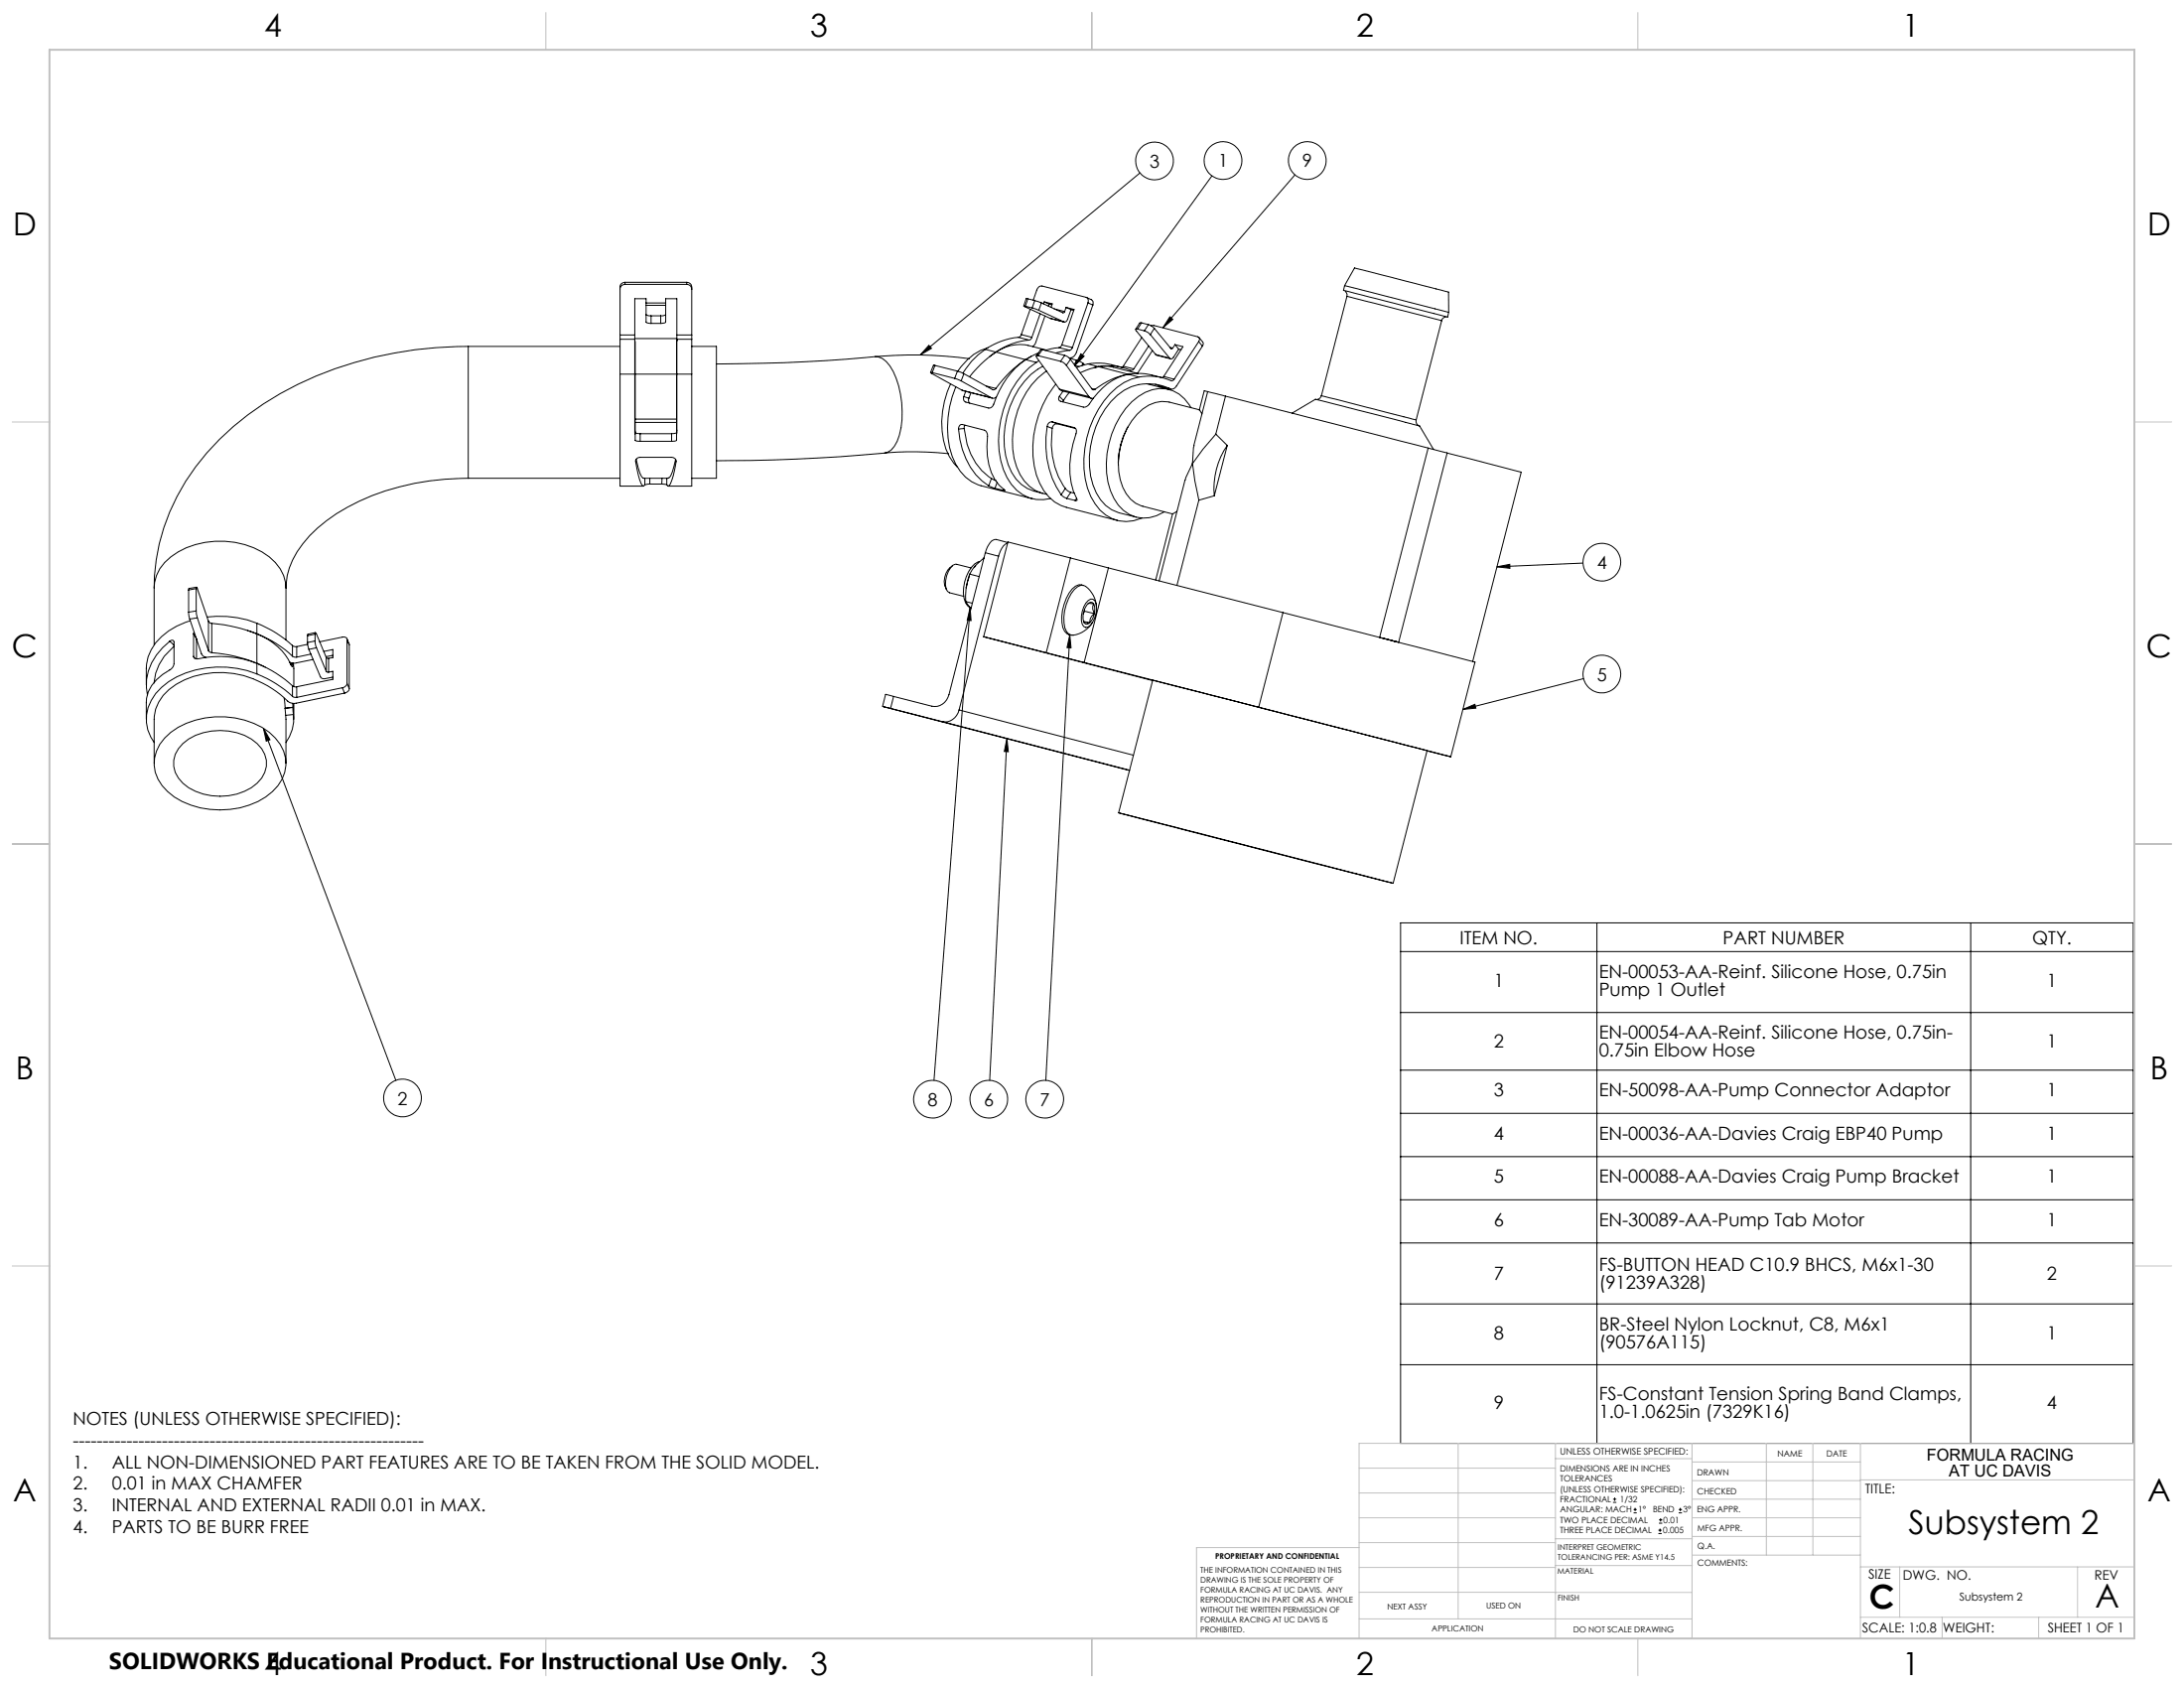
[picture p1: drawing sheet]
<svg xmlns="http://www.w3.org/2000/svg" width="559mm" height="432mm" viewBox="0 0 559 432" stroke-linecap="round" stroke-linejoin="round" font-family="sans-serif">
<g fill="none" stroke="#000" stroke-width=".25">
<path d="M291.7 44.2l-56.3 46.6M310.1 45l-35.1 48.5M331.3 44.7l-33.8 39.2M159.9 72.7a1.21 1.21 0 0 0-1.3 1.3M159.9 72.2a1.21 1.21 0 0 0-1.3 1.2v12.3M159.9 72.7h15.8M159.9 72.2v.5M159.9 72.2h15.8M165.3 78.1v4.3l.2 .2 1.1 .1M165.3 77.5v.6M165.3 77.5v-1.1h-2.9v9.3M165.3 78.1h5"/>
<path d="M165.3 77.5h5M170.3 78.1v4.3l-.2 .2-1 .1M170.3 77.5v.6M170.3 77.5v-1.1h2.9v9.3M175.7 72.7a1.26 1.26 0 0 1 1.3 1.3M175.7 72.2a1.26 1.26 0 0 1 1.3 1.2v12.3M175.7 72.2v.5M262.3 78.3h-.4l6.8 3.1M262.3 78.3l1.8 .5M263 76.4h-.4l-.7 1.9M263 76.4l-.7 1.9M263 76.4l1.8 .5"/>
<path d="M263.6 79.1l-2.3 6.5M264.1 78.8l1.7 .6M264.4 76.8l.9-2.6a1.24 1.24 0 0 1 1.3-1l11.3 2.9a1.06 1.06 0 0 1 .5 1.4M264.8 76.9l1.7 .6M264.8 76.9l-.7 1.9M265.8 79.4l6.4 2.9M266.5 77.5l5.5 2.5 .4-.3M266.5 77.5l-.7 1.9M267.2 77.2l-.2 .6M267.2 77.2l1.2 .6M267.2 77.2l2 .5-.3 .9M268.4 77.8l-.1 .5"/>
<path d="M268.4 77.8l.7 .2M269.8 79l2.6 .7M272.8 78.6l2 .6-3.1 9M272.8 78.6l-.4 1.1M272.8 78.6l1.2 .6M274 79.2l-.8 2.5a.76 .76 0 0 1-1 .6M274 79.2l.7 .2M278 76.1l1.2 .6a1.01 1.01 0 0 1 .4 1.3M278.4 77.5l-4 11.4M278.4 77.5l1.2 .5M279.6 78l-4.2 12.1a1.87 1.87 0 0 1-1.8 1.5M344 73.1l-.3 1.2 26.6 6.8 .4-1.2"/>
<path d="M344 73.1l26.7 6.8M344 73.1l2.6-4.6 9 2.3 15 3.9 .1 5.2M344.2 74.5v.1a1.1 1.1 0 0 1 .4 1.2M119.8 88.6a96.7 96.7 0 0 0-52.3 14.7 61.7 61.7 0 0 0-25.6 31.7 49.5 49.5 0 0 0-2.5 15.4M119.8 88.6v33.7M119.8 88.6h38.8M158.6 95.7v28.7h6M158.6 86.8v8.9M158.6 85.7v1.1M158.6 95.7h3.8M158.6 86.8h3.8M158.6 85.7h3.8"/>
<path d="M162.4 95.7l.1 15.4M162.4 86.8v8.9M162.4 85.7v1.1M162.4 86.6h10.8M162.5 87.3v8.4M162.5 95.7v11.5M162.5 95.7h10.6M165.3 80.5l.6 .3h.7M166.6 80.8v1.9M166.6 80.8h2.5M166.6 82.7h2.5M169.1 80.8v1.9"/>
<path d="M170.3 80.5l-.5 .3h-.7M173.1 95.7v11.5M173.2 95.7l-.1 15.4M173.2 86.8v8.9M173.2 85.7v1.1M173.2 95.7h3.8M173.2 86.8h3.8M173.2 85.7h3.8M173.4 87.1l-.3 .2v8.4M177 95.7v28.7h-6M177 86.8v8.9M177 85.7v1.1"/>
<path d="M177 88.6h6.3v33.7h-6.3M223.9 91.2a425.1 425.1 0 0 1-40.6 1.9M223.9 91.2a107.2 107.2 0 0 1 24.1 .6M223.9 91.2a4.4 4.4 0 0 1 3.8 2.4 23.3 23.3 0 0 1 1.9 19.3 4.2 4.2 0 0 1-3.3 3M237.7 88.3l.6 .8-2.9 1.7zM238.5 95.3h-.4l8.1 4.5M238.5 95.3l5.8 1.5M239.2 93.5h-.4l-.7 1.8M239.2 93.5l-.7 1.8M239.2 93.5l5.8 1.4M243.2 98.2a21.6 21.6 0 0 0-.3 18.6l2.1 2.7M244.3 96.8l1.6 .6"/>
<path d="M244.5 99a24.2 24.2 0 0 0 0 19.8 10.5 10.5 0 0 0 6.5 5.4l13.1 3.4M245 94.9l1.6 .7M245 94.9l-.7 1.9M245.9 97.4l7.8 4.4M246.2 99.8l7.7 2M246.2 99.8l7.5 2M246.6 95.6l7.5 4.1 .7-.3M246.6 95.6l-.7 1.8M252.1 89.4a19.1 19.1 0 0 0-5.8 6.1M252.1 89.4l2.7 .7M252.3 98.7l2.5 .7M252.7 88.9a13.8 13.8 0 0 0-7.7 6.1"/>
<path d="M254.8 90.1l-1.6 1.1M254.8 90.1a28.8 28.8 0 0 0-6.7 6.3M254.8 90.1l7.6 1.9M260.6 86.3a18.3 18.3 0 0 0-8.5 3.1M260.6 86.3l2.7 .7M261.3 85.6l-.3 .5-.4 .2M261.3 85.6l2.7 .7M262.4 92a28.1 28.1 0 0 0-7.6 7.4M262.4 92a22.2 22.2 0 0 0-8.3 11.8 1.15 1.15 0 0 1-1.2 .6l-5.8-1.5a.99 .99 0 0 1-.5-1.4M262.4 92l2.7 .7M263.3 87a17.6 17.6 0 0 0-8.5 3.1M263.8 91.2l-1.4 .8"/>
<path d="M264 86.3l-.3 .5-.4 .2M265.1 92.7a23.8 23.8 0 0 0-9.5 17.4 19.9 19.9 0 0 0 3.2 13.8 9.2 9.2 0 0 0 9.9 3.6M265.6 91a.31 .31 0 0 0-.5 .1 .31 .31 0 0 0 .2 .4l5.8 8.1M265.6 91l5.8 1.4M265.7 90.3l-3.3 1.7M265.8 92.3l-.7 .4M266.1 80.3l-2.1 6M266.7 89.4l-.5 .1-1.1 1.5M266.7 89.4l-1.1 1.6M266.7 89.4l5.7 1.5M266.8 93.7a19.4 19.4 0 0 0-9.2 12.8 20.3 20.3 0 0 0 1.2 14.3 10.2 10.2 0 0 0 7.9 5.4M267.4 80.8l-2.5 7-.7 .9"/>
<path d="M267.7 89.5a16.7 16.7 0 0 0-7.9-1.3 11.3 11.3 0 0 0-5 1.9M267.8 94.9a22.2 22.2 0 0 0-8.3 22.4 11 11 0 0 0 7.2 8.9M268.7 81.4l3.6 1M268.7 81.4l3.5 .9M270.2 98.2a26.3 26.3 0 0 0-5 23.3 11.4 11.4 0 0 0 7.6 8.3l13.1 3.3M271 88.9l-3.6 .7M271 88.9l2.6 .7M271.1 99.6l.6 .4 7.5 1.9M271.1 99.6l7.5 1.9M271.4 92.4l.8 .4 .6 .7M271.7 88.2l-.3 .5-.4 .2M271.7 88.2l2.7 .7"/>
<path d="M272.4 90.9l1 .5 .5 .5M272.4 90.9l-1 1.5M272.8 93.5l5.8 8M273.6 89.6l-3.5 .7M273.9 91.9l5.5 7.6 .4 .2 .4-.1M273.9 91.9l-1.1 1.6M273.9 91.6l1.5 .5M274.4 88.9l-.2 .4-.6 .3M275 93.5l1.1 .3M275.4 92.1l.1 .1M275.4 92.1l-.5 1.2M275.5 92.2l1.6 .8"/>
<path d="M275.5 92.2l-.5 1.2M276.5 90.5l.9 .6-2.4 2.4zM277.1 93l.4 .3M277.1 93l-.2 .5M278.3 93.1l-2.9 1M278.3 93.1l2.2-.2 2.1 .1 4.5 1M278.3 93.1l2.7 .7M279.3 99.4l.9 .2M281 93.8a15.6 15.6 0 0 1 8.6 1l.5-.4M281 93.8l-1.2 .3M281.1 93.8a8.5 8.5 0 0 1 3.8 .1l6.2 1.6M281.1 93.8l-2.2 .5-2.5 1.1"/>
<path d="M281.1 93.8l7.5 1.9M287.4 93.7l-.3 .3M287.4 93.7l2.7 .7M288.6 95.7a19.6 19.6 0 0 0-8.4 3.9M288.7 95.7a16.2 16.2 0 0 0-10.3 8l-1 .5-6-1.5a.74 .74 0 0 1-.3-1.3M288.7 95.7l2.1-.2 2.1 .1 4.6 1.1M288.7 95.7l2.7 .7M289.7 95.6l-1.1 .1M291 84.2h-.4v.2l5.1 6.3M291 84.2l1.8 .4M291.4 96.4a15.4 15.4 0 0 1 8.5 1l.5-.4M291.4 96.4a16 16 0 0 0-10.3 8.3 26.1 26.1 0 0 0-2.9 20.1 11.3 11.3 0 0 0 8.1 8.4 9.9 9.9 0 0 0 5.8-.7"/>
<path d="M292.1 82.6h-.5l-1 1.6M292.1 82.6l-1.1 1.6M292.1 82.6l1.7 .4M292.1 86.4l-4.7 7.3M292.8 84.6l.8 .4 .7 .6M293.4 98.2l5.7 1.4M293.8 83l.8 .4 .7 .6M293.8 83l-1 1.6M293.9 88.5l-3.8 5.9M294.3 85.6l5 6M294.5 83.3h.7l11.3 2.8a.73 .73 0 0 1 .2 1.3M294.9 89.7l-3.9 5.8"/>
<path d="M295.3 84l4.3 5.2 .5-.2M295.3 84l-1 1.6M295.6 98.3l1.1 .5M295.7 90.7l3.8 1.1M295.7 90.7l3.6 .9M296.7 98.8l2.9 .7M296.7 98.8l2.7 .6M297.3 98.9l.2 .3M297.5 99.2h-.1M297.7 96.3l-.3 .3M297.7 96.3l2.7 .7M299.3 81l.8 .7-2.6 2.2z"/>
<path d="M299.3 88.9l.8 .1M299.4 99.4a12.7 12.7 0 0 0-16.6 5.2 23.3 23.3 0 0 0-3.2 19.4 9.9 9.9 0 0 0 6.8 7.2l4.3 1.1M300.6 88.2l2.1 .5-5 7.6M300.6 88.2l-.5 .8M300.6 88.2l1 1.1M301.6 89.3l-1.4 2.1a.6 .6 0 0 1-.9 .2M301.6 89.3l.6 .2M306.7 87.4l-6.3 9.6M306.7 87.4l1 1.1M306.8 86.3l1.1 1.5-.2 .7M307.7 88.5l-6.7 10.2a1.32 1.32 0 0 1-1.6 .7M369.9 81.1l-.8 .4-.2 .5"/>
<path d="M162.4 110l.1 .4M162.5 110.7l1.3 .2M162.5 108.1v4.6l1.3 .2M162.5 107.2v.9M162.5 108.1h10.6M162.5 107.2h10.6M162.8 117.5a9.5 9.5 0 0 0 1.7 4.8h.1M163.8 110.9v2M163.8 110.9h8M163.8 112.9h8M171.8 110.9v2M172.9 117.5a10.3 10.3 0 0 1-1.7 4.7h-.2"/>
<path d="M173.1 110.7l-1.3 .2M173.1 108.1v4.5l-1.3 .3M173.1 107.2v.9M173.2 110l-.1 .4M226.3 115.9a459.6 459.6 0 0 1-43 2M226.3 115.9a85.9 85.9 0 0 1 16.4 .1M245.3 109.7a1.01 1.01 0 0 1 .9-1.1l5.6 1.4a1.43 1.43 0 0 1 .9 1.7 15.9 15.9 0 0 0 3 12.4l1.5 1.4-.4-.1M245.3 109.7a19.5 19.5 0 0 0 5.9 13.3l1.8 1.3M246.6 101.5l1.3 .4M246.7 109.6a16.1 16.1 0 0 0 7 12.8M246.7 109.6l-1.4 .1M246.9 108.8l-.2 .8"/>
<path d="M247.1 100.1l-.5 1.4M247.9 101.9a1.12 1.12 0 0 0 .2 1.3M248.4 100.4l-.5 1.5M254.9 101.6l-.6 .3-.6-.1M267.9 109.1a23.9 23.9 0 0 0 3.6 17.4M267.9 109.1l1.3 .5M269.2 107.9l5.6 1.5a1.06 1.06 0 0 1 .5 1.5 22.5 22.5 0 0 0-.7 14.8l.9 1.8M269.2 107.9a1.16 1.16 0 0 0-1.3 1.2M269.2 109.6a21.1 21.1 0 0 0 3.4 15.4M269.2 107.9l1.3 .5M270.5 108.4a1.21 1.21 0 0 0-1.3 1.2M270.5 108.4l4.7 1.2"/>
<path d="M271.1 101.4l1 1M272 100l-.9 1.4M272.1 102.4l-.2 .4M273.6 100.4l-1.5 2M278.6 101.5l.6 .4h.5M288.6 109.2a18.3 18.3 0 0 0-2.5 9.7M304.7 104.3a8.7 8.7 0 0 0-13.4-2.9 22.4 22.4 0 0 0-8.2 19.6 13 13 0 0 0 5.8 10.6 8.8 8.8 0 0 0 9-.7M305.1 118.5l.6 4.5 1 5M305.1 118.5l-1.7 3.7-.1 .6M305.5 113.9l-.4 4.6M306.9 104.8l-7.7-1.9a8.6 8.6 0 0 0-8.3 3.1 18.7 18.7 0 0 0-3.6 18.6 7.9 7.9 0 0 0 5.1 4.9l7.6 2M306.9 104.9l.7 1"/>
<path d="M309 100.2l4.5 1.2M309 100.2l-.9-.2-1.3 4.9M309 100.2l-3.5 13.7M311.1 111.1l-3.3 3.8-2.7 3.6M311.1 111.1l2.9 2.8M313.5 101.4l51.9 13.2M313.5 101.4l-2.4 9.7M314 113.9a19.5 19.5 0 0 0-3.3 12.9M314 113.9l-3.3 12.9M330.6 105.7l6-3.6 19.5 5 7.1 1.8 3.6 6.1M338.1 101.2l-.4 .7-.6 .2M338.1 101.2l24.2 6.2"/>
<path d="M338.1 101.2l6.5-25.4 7.1 1.8 17.2 4.4-6.6 25.4M362.3 107.4a1.19 1.19 0 0 0 .8 1.5M370.3 115.9l18.9 4.9-12.4 48.4M119.8 122.3a63.7 63.7 0 0 0-33.7 9.1 29 29 0 0 0-12.1 13.8l-.5 2-.3 3.2M119.8 122.3h38.8M164.6 122.3h6.4M165 124l-.3 .3-.3-.1a17.1 17.1 0 0 1-1.8-6.4 1.17 1.17 0 0 1 1.3-.8h7.8a1.13 1.13 0 0 1 1.3 1.1 17.7 17.7 0 0 1-1.8 6.1l-.3 .1-.3-.3M165 122.3v1.7M166.3 123.8l-1.3 .2M166.3 122.3v1.5M166.3 123.8h3M169.3 123.8l1.3 .2"/>
<path d="M169.4 122.3l-.1 1.5M170.6 122.3v1.7M253 124.3l1.6 .6M253.7 122.4l1.2 .5M253.7 122.4l-.7 1.9M254.6 124.9l2.2 .5M255.1 123.4l-.5 1.5M256.9 125.2l-.1 .2M257.8 138.9l-.3 .1a5.4 5.4 0 0 0-2 3.3M257.8 138.8l-2.9-.8a2.5 2.5 0 0 0-2.3 1.9l-.5 1.5M266.7 126.2l1.1 .2M271.5 126.5l1.4 1"/>
<path d="M272.6 125l.6 .6 .8 .3M272.6 125l-1.1 1.5M272.9 127.5l2.2 .5M274 125.9l-1.1 1.6M274 125.9l.8 .3M275.5 127.5l.1 .5h-.5M275.5 127.5l-.4 .5M300 131.4l-4.3 17M301.1 130.8l-1.1 .6M303.2 122.8l-6.6 25.8M306.7 128l-5.6 21.8M310.7 126.8l-4 1.2"/>
<path d="M39.4 150.4a10.7 10.7 0 0 1 6.2-9.2 21.9 21.9 0 0 1 23.3 1.3 10.4 10.4 0 0 1 4.3 7.9M39.4 150.4v14.6M48.3 156.6l.2 1.8M48.3 150.9v5.7M48.5 158.4l3 8.8 .5 .6 .7 .4M48.7 158.8a16.6 16.6 0 0 0-10 7.4 15.4 15.4 0 0 0-1.3 9M50.2 156.3l.3 1.7M50.2 150.6l.1-.4 3 8.7M50.2 156.3l-1.9 .3M50.2 150.6v5.7M50.2 150.6l-1.9 .3M50.3 150.2l-2 .3v.4"/>
<path d="M50.5 158l-2 .4M50.5 158l2.8 8.4M53 157.8a26.1 26.1 0 0 1 12.7 1.6M53.3 158.9l.5 .4 .4 .2M53.3 158.9v7.5M54.2 159.5a40.2 40.2 0 0 1 11.5 2.7M54.2 159.5v7.5M65.7 159.4a29.4 29.4 0 0 1 9.1 5.7M65.7 159.4v2.7M73.2 150.4v13.3M243.7 144.7a4.8 4.8 0 0 0-1.6 6.1M247.1 153.9l1.7 .4"/>
<path d="M247.1 153.9l1.4 1.7M248.1 147.3l-.8 3.1M248.1 146.9a15.4 15.4 0 0 0-1 7M248.1 146.9l2.4 .6M248.2 155.4l-9.2 121M248.2 155.4l.3 3.3h-1zM248.4 145.3l-3.9-1a4.4 4.4 0 0 0-2.5 4.1 2.77 2.77 0 0 0 .9 3.2l3.7 .9M249.7 144.7l-.5 .5M250.5 143.7a6.8 6.8 0 0 0-3.7 5.2 7.2 7.2 0 0 0 .8 6.1l.9 .6M251.8 142.7a10.3 10.3 0 0 0-3.7 4.2M252.1 141.4l-9.3 36.3a3.8 3.8 0 0 1-4.4 3l-9.8-2.5M252.1 141.4l3.4 .9"/>
<path d="M255.5 142.3l-10.1 39.3M273.9 142.7l-16-4.1-6.2 24.3 43.2 11.2M273.9 142.7l-6.2 24.3 54.4 13.9M273.9 142.7l9.7 2.6M277.2 149.8a2.3 2.3 0 0 0-2.8 .8 12.2 12.2 0 0 0-2.5 9.9 2.35 2.35 0 0 0 2.1 2M277.2 158.9l.2 .3M277.2 159l1.6 .3M277.4 159.2a.82 .82 0 0 0 1.4 .1M277.4 159.2l1.4 .1M277.5 155.9v.5M277.5 156.4l-.3 .6M277.5 156.4l2.5 .6"/>
<path d="M278.4 153.6l.7-.4 .5 .1a3.1 3.1 0 0 1 .9 3.4 5.5 5.5 0 0 1-2.1 3.7l-.6 .1a2.35 2.35 0 0 1-1.1-2.9 6.2 6.2 0 0 1 1.7-4zM278.4 154.4a4.8 4.8 0 0 0-1 4.8M278.4 154.4a.82 .82 0 0 1 1.4 .1M278.4 154.4l1.4 .1M279.8 154.5a3.5 3.5 0 0 1 .2 2.5M279.8 154.5l-.2 1.3 .4 1.2M280 157a4.1 4.1 0 0 1-1.2 2.3M280 157l-1 1.2-.2 1.1M280.5 155.3a6.6 6.6 0 0 0-3.1-5.5 3.2 3.2 0 0 0-3.3 2 12 12 0 0 0-1.6 8.8 2.31 2.31 0 0 0 3.6 1.5l2-1.2 1.4-1.7M283.6 145.3l-6.2 24.2M283.6 145.3l44.7 11.4M328.3 156.7l49.1 12.7-6.2 24.2"/>
<path d="M328.3 156.7l-6.2 24.2M383 145l3.3-.6v1zM405 144l-22 1M43.4 164l.7-.2 .3 .2 .1 .3v5.5l-.2 .7-.6 .7a11.3 11.3 0 0 0-6.2 7.4l-.1 5.4M43.4 164a13.8 13.8 0 0 0-5.7 13.7M43.4 164l1.1 1M44.5 165.3a12.9 12.9 0 0 0-5 9.4M49.5 167.9a.79 .79 0 0 0 1.2 .6 26.1 26.1 0 0 1 15 1.2M49.5 162.1v5.8M49.5 162.1l.8 1.3v5.2M49.5 167.9l.3 .5M49.7 161.7l-.2 .4"/>
<path d="M53.3 166.4l.4 .4 .5 .2M54.2 167a38.6 38.6 0 0 1 11.5 2.7M63.3 161.3l2.4 .8M65.7 172.4a29.4 29.4 0 0 1 9.1 5.7M65.7 172.4a25.2 25.2 0 0 0-22.6 2 11.4 11.4 0 0 0-5.3 12.3l.8 1.9 .8 1.3M65.7 169.7l2.2 1M65.7 162.2a15.4 15.4 0 0 1 8.7 7.7M65.7 169.7a29.4 29.4 0 0 1 9.1 5.7M65.7 162.1a28.7 28.7 0 0 1 9.1 5.8M65.7 162.2v7.5M65.7 169.7v2.7M72.7 178.6l.3 2.6"/>
<path d="M74.2 169.5h.1M74.8 178.1l1.1 .3M74.8 167.9l.5 .2h.6M74.8 175.4l.7 .3h.4M74.8 165.1l1.1 .3M74.8 165.1v2.8M74.8 175.4v2.7M74.9 179.9v1M74.9 169.9l-.1 .7-.4-.7M74.9 169.6v.3M74.9 169.9h-.5M74.9 169.8l-.5 .1"/>
<path d="M75.1 169.6l.1 6M75.2 180v4M75.9 165.4v2.7M75.9 175.7v2.7M78.7 164.4l.3 1.7M78.7 162.6v1.8M78.7 164.8l-2.8 .6M79 166.1l3 7a1.02 1.02 0 0 0 1.2 .5l2-.4M79.6 167.3l-3.7 .8M80.1 168.7l-4.6 1-1.3-.3M80.6 164l.4 1.7M80.6 162.2l.1-.4 2.8 6.4"/>
<path d="M80.6 164l-1.9 .4M80.6 162.2v1.8M80.6 162.2l-1.9 .4M80.7 161.8l-1.9 .4-.1 .4M81 165.7l-2 .4M81 165.7l2.5 6M82.8 166.7l2.4-.5v2l-1.1 .2M83.5 171.7l.6 .2M83.5 168.2l.6 .2M83.5 168.2v3.5M84.1 171.9l1.1-.2v2.1l-9.3 1.9M84.1 168.4v3.5"/>
<path d="M85.2 167.6l-1.8 .4M87.6 175.9l-11.7 2.5M87.6 175.9l.6 1.4M88.2 177.3l-12.4 2.6a2.71 2.71 0 0 1-2.2-.5 24.8 24.8 0 0 0-24.1-6.4 13.9 13.9 0 0 0-9.7 8.4l-.4 2.6v11.3M88.8 163.4l.6 1.6M88.8 163.6a.85 .85 0 0 0-1.2-.6l-5.8 1.2M88.8 174.8a1.37 1.37 0 0 1-1.2 1.1M88.8 163.6v11.2M88.8 174.8l.6 1.3M88.8 163.6l.6 1.4M89.4 176.1a1.46 1.46 0 0 1-1.2 1.2M89.4 165v11.1"/>
<path d="M228.6 178.2l-2-.6-.8 3.1M228.6 178.2l-.7 3M273.7 162.4l-6.1 114M273.7 162.4l.3 3.3h-1zM353.7 163.2l3.4 .9-.7-.2M357.1 164.1l.7 .2-4.8-1.2 12.4-48.5 4.9 1.3-12.4 48.4M405.2 173.6l-30.9 7.9M42.1 188.8a19.5 19.5 0 0 1 15.5-5.4 19 19 0 0 1 12.8 5.4 9.2 9.2 0 0 1-.7 13.7 21.3 21.3 0 0 1-20.9 3.5 13.6 13.6 0 0 1-9.1-8.4 9.2 9.2 0 0 1 2.4-8.8zM46.8 190.2a15.2 15.2 0 0 1 19 0 6.5 6.5 0 0 1 0 10.1 15.2 15.2 0 0 1-19 0 6.6 6.6 0 0 1 0-10.1zM67.4 186.3l1.7 2.9-1 .4zM67.4 186.3l33.9 90.1M73 181.2l.1 1.8"/>
<path d="M73 181.2h.1M73.1 183l.1 12.3M74.9 181l.2 1.8M74.9 180.9v.1M74.9 180.9l-1.9 .3M74.9 181l-1.9 .2M75.1 182.8a10.1 10.1 0 0 1-1.9 7.1M75.1 182.8l-2 .2M227.9 181.2l-2.1-.5 63.2 16.4M227.9 181.2l13.1 3.4M241 184.6l48 12.4M245.4 181.6a3.7 3.7 0 0 1-4.4 3"/>
<path d="M245.4 181.6l44.6 11.6M257.6 188.9l.4 3.4-1-.1zM257.6 188.9l-4.4 87.5M322.1 180.9l49.1 12.7-6.1-1.5M374.3 181.5l3.1-1.3 .2 1zM286.2 207.9l8.7-33.9 47 12 23.2 6.1-8.7 33.9M286.2 207.9l70.2 18.1zM358.4 236.1h187.4v133.1h-187.4zM408.6 236.1v133.1M504.2 236.1v133.1M358.4 243.4h187.4M358.4 259h187.4"/>
<path d="M358.4 273.8h187.4M358.4 284.8h187.4M358.4 295.9h187.4M358.4 306.9h187.4M358.4 318h187.4M358.4 333.6h187.4M358.4 349.1h187.4M412.7 384.3h.9M412.7 383.5h.9M413.1 383.1v.8M418 387h.8M418 386.2h.8"/>
<path d="M418.4 385.7v.9M424.3 392.3h.9M424.3 391.4h.9M424.5 389.6h.8M424.5 388.8h.8M424.7 391v.9M424.9 388.4v.8M429.5 387h.9M429.5 386.2h.9M429.9 385.7v.9"/>
<circle cx="295.4" cy="41.2" r="4.8"/>
<circle cx="312.9" cy="41.1" r="4.8"/>
<circle cx="334.5" cy="41.1" r="4.8"/>
<circle cx="409.9" cy="143.8" r="4.8"/>
<circle cx="409.9" cy="172.4" r="4.8"/>
<circle cx="103" cy="280.9" r="4.8"/>
<circle cx="238.6" cy="281.2" r="4.8"/>
<circle cx="253" cy="281.2" r="4.8"/>
<circle cx="267.3" cy="281.2" r="4.8"/>
</g>
<g fill="none" stroke="#c0c0c0" stroke-width=".25">
<path d="M139.7 3.2v9.5M279.4 3.2v9.5M419.1 3.2v9.5M3.1 107.9h9.6M546.1 107.9h9.5M3.1 215.9h9.6M546.1 215.9h9.5M3.1 323.8h9.6M546.1 323.8h9.5M347.7 375.6h50.3M373.1 369.2v44.9M398 369.2v49.9"/>
<path d="M398 373.1h34.9M432.9 369.2v49.9M432.9 378.7h43.1M432.9 374h43.1M451.9 369.2v28.6M463.8 369.2v28.6M476 369.2v49.9M476 378.6h70.1M546.1 369.2h-198.4v49.9M347.7 394.6h50.3M347.7 388.3h50.3M347.7 381.9h50.3"/>
<path d="M347.7 395.9h-41.6v23.2M398 393.6h35M432.9 383.5h43.1M432.9 388.3h43.1M432.9 393h43.1M433 397.8h43M139.7 419.1v9.6M279.4 419.1v9.6M347.7 414.1h85.2M347.7 401h50.3M347.7 407.3h50.3M398 407.4h34.9"/>
<path d="M398 400.5h35M419.1 419.1v9.6M476 413.7h70.1M476 400.8h70.1M486.1 400.8v12.9M496.9 413.7v5.4M521.6 413.7v5.4M531.6 400.8v12.9"/>
</g>
<path d="M12.7 12.7h533.4v406.4h-533.4z" fill="none" stroke="#c0c0c0" stroke-width=".5"/>
<path d="M237.7 88.3l.6 .8-2.9 1.7zM276.5 90.5l.9 .6-2.4 2.4zM299.3 81l.8 .7-2.6 2.2zM383 145l3.3-.6v1zM374.3 181.5l3.1-1.3 .2 1zM273.7 162.4l.3 3.3h-1zM257.6 188.9l.4 3.4-1-.1zM248.2 155.4l.3 3.4-1-.1zM67.4 186.3l1.7 2.9-1 .4z" fill="#000"/>
<g font-size="8.5">
<text x="488.4" y="392.3">Subsystem 2</text>
<text x="478.3" y="411.4">C</text>
<text x="536.1" y="411.3">A</text>
</g>
<g font-size="8.1">
<text x="67.6" y="9.3">4</text>
<text x="207.3" y="9.3">3</text>
<text x="347" y="9.3">2</text>
<text x="486.7" y="9.3">1</text>
<text x="3.3" y="60.1">D</text>
<text x="549.4" y="60.1">D</text>
<text x="3" y="168">C</text>
<text x="549.1" y="168">C</text>
<text x="4" y="276">B</text>
<text x="550.1" y="276">B</text>
<text x="3.3" y="383.9">A</text>
<text x="549.4" y="383.9">A</text>
<text x="67.6" y="428.4">4</text>
<text x="207.3" y="428.4">3</text>
<text x="347" y="428.4">2</text>
<text x="486.7" y="428.4">1</text>
</g>
<text font-size="5.9" x="27.9" y="427">SOLIDWORKS Educational Product. For Instructional Use Only.</text>
<g font-size="4.7">
<text x="373.5" y="241.4">ITEM NO.</text>
<text x="440.9" y="241.4">PART NUMBER</text>
<text x="520" y="241.4">QTY.</text>
<text x="409.1" y="250.2">EN-00053-AA-Reinf. Silicone Hose, 0.75in</text>
<text x="382.2" y="252.4">1</text>
<text x="409.1" y="254.7">Pump 1 Outlet</text>
<text x="523.7" y="252.4">1</text>
<text x="382.2" y="268.1">2</text>
<text x="409.1" y="265.8">EN-00054-AA-Reinf. Silicone Hose, 0.75in-</text>
<text x="523.7" y="268.1">1</text>
<text x="409.1" y="270.3">0.75in Elbow Hose</text>
<text x="382.2" y="280.5">3</text>
<text x="409.1" y="280.5">EN-50098-AA-Pump Connector Adaptor</text>
<text x="523.7" y="280.5">1</text>
<text x="382.2" y="291.6">4</text>
<text x="409.1" y="291.6">EN-00036-AA-Davies Craig EBP40 Pump</text>
<text x="523.7" y="291.6">1</text>
<text x="382.2" y="302.6">5</text>
<text x="409.1" y="302.6">EN-00088-AA-Davies Craig Pump Bracket</text>
<text x="523.7" y="302.6">1</text>
<text x="382.2" y="313.7">6</text>
<text x="409.1" y="313.7">EN-30089-AA-Pump Tab Motor</text>
<text x="523.7" y="313.7">1</text>
<text x="382.2" y="327.4">7</text>
<text x="409.1" y="325.2">FS-BUTTON HEAD C10.9 BHCS, M6x1-30</text>
<text x="409.1" y="329.7">(91239A328)</text>
<text x="523.7" y="327.4">2</text>
<text x="409.1" y="340.3">BR-Steel Nylon Locknut, C8, M6x1</text>
<text x="382.2" y="342.6">8</text>
<text x="409.1" y="344.8">(90576A115)</text>
<text x="523.7" y="342.6">1</text>
<text x="409.1" y="358.1">FS-Constant Tension Spring Band Clamps,</text>
<text x="382.2" y="360.4">9</text>
<text x="409.1" y="362.7">1.0-1.0625in (7329K16)</text>
<text x="523.7" y="360.4">4</text>
</g>
<g font-size="4.6">
<text x="294.1" y="42.9">3</text>
<text x="311.7" y="42.8">1</text>
<text x="333.2" y="42.8">9</text>
<text x="408.6" y="145.5">4</text>
<text x="408.6" y="174.1">5</text>
<text x="101.7" y="282.6">2</text>
<text x="237.3" y="282.9">8</text>
<text x="251.7" y="282.9">6</text>
<text x="266.1" y="282.9">7</text>
<text x="18.6" y="364.4">NOTES (UNLESS OTHERWISE SPECIFIED):</text>
<text x="18.6" y="370">-----------------------------------------------------------</text>
<text x="18.6" y="375.5">1.</text>
<text x="28.7" y="375.5">ALL NON-DIMENSIONED PART FEATURES ARE TO BE TAKEN FROM THE SOLID MODEL.</text>
<text x="18.6" y="381.1">2.</text>
<text x="28.7" y="381.1">0.01 in MAX CHAMFER</text>
<text x="18.6" y="386.7">3.</text>
<text x="28.7" y="386.7">INTERNAL AND EXTERNAL RADII 0.01 in MAX.</text>
<text x="18.6" y="392.3">4.</text>
<text x="28.7" y="392.3">PARTS TO BE BURR FREE</text>
</g>
<g font-size="4.2">
<text x="493" y="373.5">FORMULA RACING</text>
<text x="498.7" y="377.8">AT UC DAVIS</text>
</g>
<g font-size="3.4">
<text x="477.2" y="381.9">TITLE:</text>
<text x="478.1" y="404">SIZE</text>
<text x="486.9" y="404">DWG. NO.</text>
<text x="535.9" y="404.1">REV</text>
<text x="476.5" y="417.7">SCALE: 1:0.8</text>
<text x="497.1" y="417.7">WEIGHT:</text>
<text x="523.9" y="417.6">SHEET 1 OF 1</text>
</g>
<text font-size="2.8" x="501.3" y="409.4">Subsystem 2</text>
<text font-size="2.4" x="399.2" y="372.1">UNLESS OTHERWISE SPECIFIED:</text>
<g font-size="2.2">
<text x="399.2" y="376.4">DIMENSIONS ARE IN INCHES</text>
<text x="434.2" y="377.3">DRAWN</text>
<text x="454.8" y="372.5">NAME</text>
<text x="467.3" y="372.6">DATE</text>
<text x="399.2" y="379">TOLERANCES</text>
<text x="399.2" y="381.7">(UNLESS OTHERWISE SPECIFIED):</text>
<text x="434.3" y="382.2">CHECKED</text>
<text x="399.2" y="389.6">TWO PLACE DECIMAL</text>
<text x="399.2" y="384.3">FRACTIONAL</text>
<text x="399.2" y="387">ANGULAR: MACH</text>
<text x="414.5" y="384.3">1/32</text>
<text x="419.1" y="387">1°</text>
<text x="422.9" y="387">BEND</text>
<text x="425.6" y="389.6">0.01</text>
<text x="430.6" y="387">3°</text>
<text x="434.2" y="386.9">ENG APPR.</text>
<text x="399.2" y="392.3">THREE PLACE DECIMAL</text>
<text x="425.5" y="392.3">0.005</text>
<text x="434.3" y="391.6">MFG APPR.</text>
<text x="434.3" y="396.3">Q.A.</text>
<text x="434.3" y="400.5">COMMENTS:</text>
</g>
<g font-size="2.1">
<text x="354.9" y="411.6">NEXT ASSY</text>
<text x="380.3" y="411.6">USED ON</text>
<text x="366.3" y="417.4">APPLICATION</text>
<text x="402.5" y="417.5">DO NOT SCALE DRAWING</text>
</g>
<g font-size="2">
<text x="310.9" y="398.8">PROPRIETARY AND CONFIDENTIAL</text>
<text x="398.6" y="396.5">INTERPRET GEOMETRIC</text>
<text x="398.6" y="399">TOLERANCING PER: ASME Y14.5</text>
<text x="307.2" y="402.4">THE INFORMATION CONTAINED IN THIS</text>
<text x="307.2" y="404.9">DRAWING IS THE SOLE PROPERTY OF</text>
<text x="307.2" y="407.5">FORMULA RACING AT UC DAVIS. ANY</text>
<text x="398.5" y="402.6">MATERIAL</text>
<text x="307.2" y="410">REPRODUCTION IN PART OR AS A WHOLE</text>
<text x="307.2" y="412.5">WITHOUT THE WRITTEN PERMISSION OF</text>
<text x="398.5" y="409.4">FINISH</text>
<text x="307.2" y="415">FORMULA RACING AT UC DAVIS IS</text>
<text x="307.2" y="417.6">PROHIBITED.</text>
</g>
</svg>
